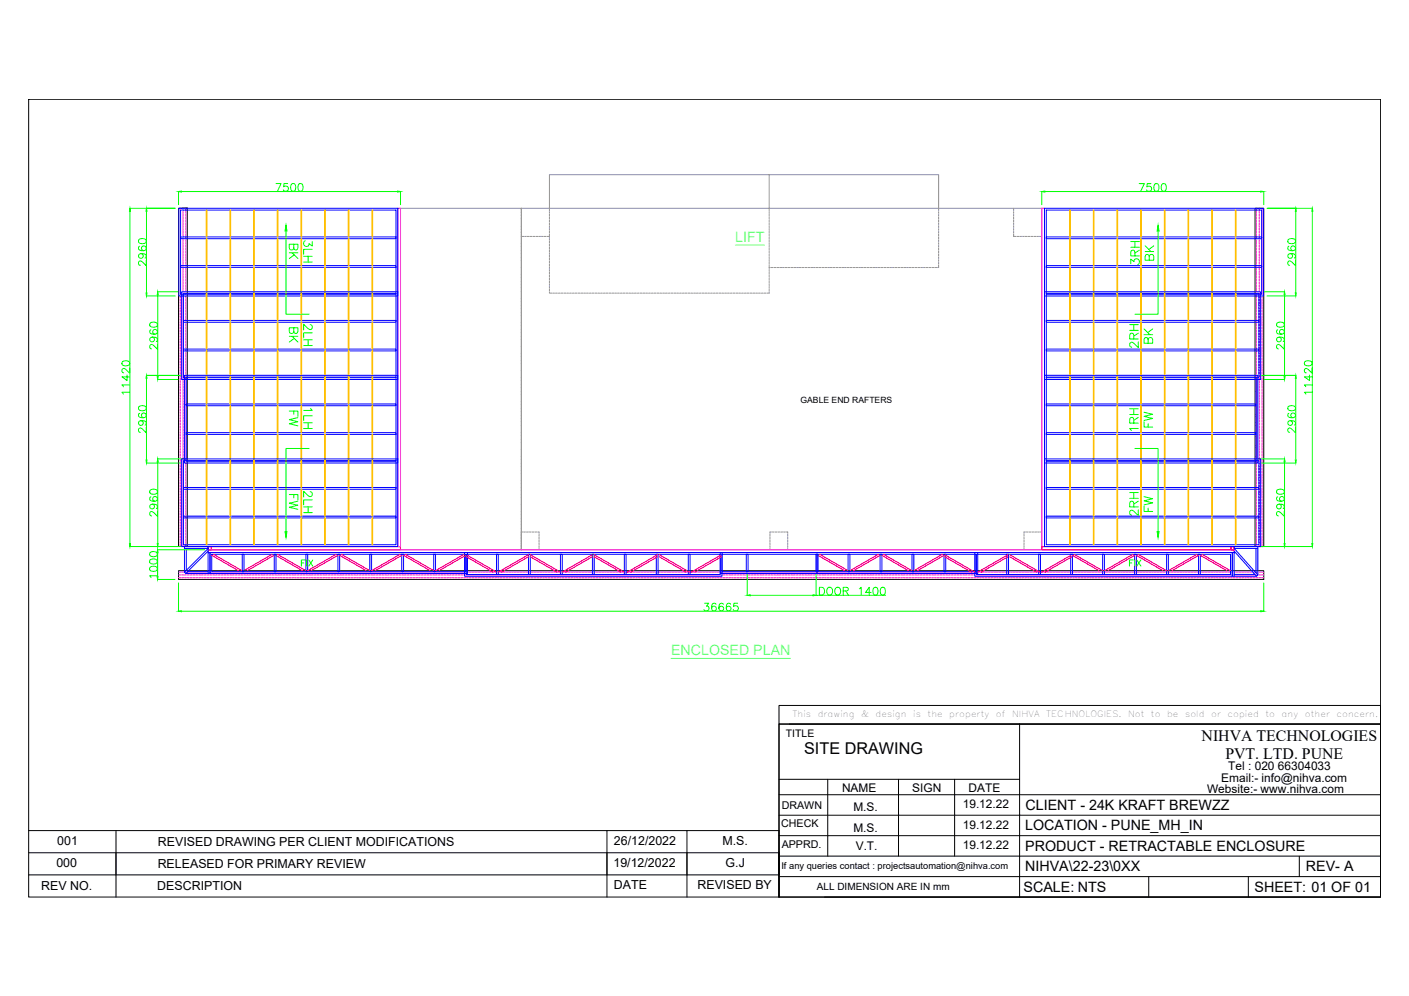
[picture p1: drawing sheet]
<svg xmlns="http://www.w3.org/2000/svg" width="841mm" height="594mm" viewBox="0 0 841 594" stroke-linecap="round" stroke-linejoin="round" font-family="sans-serif">
<!-- layer: 0 -->
<g fill="none" stroke="#939598" stroke-width=".6">
<path d="M459 104h-131v22M311 124h311v204h-311M311 124h-72v204h72M311 124v17M311 140v1M328 126v1M328 128v1M328 130v1M328 131v1M328 133v1M328 135v1M328 136v1"/>
<path d="M328 138v1M328 140v2M459 126v-22h101v22M459 126v1M459 128v1M459 130v1M459 131v1M459 133v1M459 135v1M459 136v1M459 138v1M459 140v1"/>
<path d="M560 126v1M560 128v1M560 130v1M560 131v1M560 133v1M560 135v1M560 136v1M560 138v1M560 140v1M605 140v1h1M605 124v2M605 126v1"/>
<path d="M605 128v1M605 130v1M605 131v1M605 133v1M605 135v1M605 136v1M605 138v1M311 142h.1M311 142v1M311 143v1M311 144v1M311 145v1"/>
<path d="M311 146h.1M311 147h.1M311 148h.1M311 148v1M311 149v1M311 150v1M311 151h.1M311 152h.1M311 153h.1M311 153v1M311 154v1M311 155v1"/>
<path d="M311 156v1M311 157h.1M311 158h.1M311 158v1M311 159v1M311 141h2M313 141h1M315 141h1M316 141h2M318 141h1M320 141h1M322 141h1"/>
<path d="M323 141h1M325 141h1M327 141h1M328 142v1M328 144v1M328 146v1M328 147v1M328 149v1M328 151v1M328 152v1M328 154v1M328 156v1"/>
<path d="M328 157v2M328 159v1M459 141v1M459 143v1M459 145v1M459 146v2M459 148v1M459 150v1M459 151v2M459 153v1M459 155v1M459 156v2"/>
<path d="M459 158v2M459 160h1M460 160h1M462 160h1M464 160h1M465 160h2M467 160h1M469 160h1M470 160h2M472 160h1M474 160h1M475 160h2"/>
<path d="M477 160h1M479 160h1M481 160h1M482 160h1M484 160h1M486 160h1M487 160h1M489 160h1M491 160h1M492 160h1M494 160h1M496 160h1"/>
<path d="M497 160h1M499 160h1M501 160h1M502 160h2M504 160h1M506 160h1M507 160h2M509 160h1M511 160h1M513 160h1M514 160h1M516 160h1"/>
<path d="M518 160h1M519 160h1M521 160h1M523 160h1M524 160h1M526 160h1M528 160h1M529 160h1M531 160h1M533 160h1M534 160h2M536 160h1"/>
<path d="M538 160h1M539 160h2M541 160h1M543 160h1M544 160h2M546 160h1M548 160h1M550 160h1M551 160h1M553 160h1M555 160h1M556 160h1"/>
<path d="M558 160h1M560 141v1M560 143v1M560 145v1M560 146v2M560 148v1M560 150v1M560 151v2M560 153v1M560 155v1M560 156v2M560 158v2"/>
<path d="M607 141h1M609 141h1M610 141h1M612 141h1M614 141h1M615 141h2M617 141h1M619 141h1M620 141h2M311 160v1M311 161v1M311 162h.1"/>
<path d="M311 163h.1M311 164h.1M311 164v1M311 165v1M311 166v1M311 167h.1M311 168h.1M311 169h.1M311 169v1M311 170v1M311 171v1M311 172v1"/>
<path d="M311 173h.1M311 174h.1M311 174v1M311 175v1M311 176v1M311 177v1M311 178h.1M311 179h.1M311 180h.1M328 174v1h1M328 161v1M328 162v2"/>
<path d="M328 164v1M328 166v1M328 167v2M328 169v1M328 171v1M328 173v1M330 175h1M332 175h1M333 175h1M335 175h1M337 175h1M338 175h1"/>
<path d="M340 175h1M342 175h1M343 175h1M345 175h1M347 175h1M348 175h2M350 175h1M352 175h1M353 175h2M355 175h1M357 175h1M358 175h2"/>
<path d="M360 175h1M362 175h1M364 175h1M365 175h1M367 175h1M369 175h1M370 175h1M372 175h1M374 175h1M375 175h1M377 175h1M379 175h1"/>
<path d="M380 175h1M382 175h1M384 175h1M385 175h2M387 175h1M389 175h1M390 175h2M392 175h1M394 175h1M395 175h2M397 175h1M399 175h1"/>
<path d="M401 175h1M402 175h1M404 175h1M406 175h1M407 175h1M409 175h1M411 175h1M412 175h1M414 175h1M416 175h1M417 175h1M419 175h1"/>
<path d="M421 175h1M422 175h2M424 175h1M426 175h1M427 175h2M429 175h1M431 175h1M433 175h1M434 175h1M436 175h1M438 175h1M439 175h1"/>
<path d="M441 175h1M443 175h1M444 175h1M446 175h1M448 175h1M449 175h1M451 175h1M453 175h1M454 175h2M456 175h1M459 161v1M459 162v2"/>
<path d="M459 164v1M459 166v1M459 167v2M459 169v1M459 171v1M459 173v1M459 174v1h-1M311 180v1M311 181v1M311 182v1M311 183h.1M311 184h.1"/>
<path d="M311 185h.1M311 185v1M311 186v1M311 187v1M311 188h.1M311 189h.1M311 190h.1M311 190v1M311 191v1M311 192v1M311 193v1M311 194h.1"/>
<path d="M311 195h.1M311 195v1M311 196v1M311 197v1M311 198v1M311 199h.1M311 200h.1M311 201h.1M311 201v1M311 202v1M311 203v1M311 204h.1"/>
<path d="M311 205h.1M311 206h.1M311 206v1M311 207v1M311 208v1M311 209v1M311 210h.1M311 211h.1M311 211v1M311 212v1M311 213v1M311 214v1"/>
<path d="M311 215h.1M311 216h.1M311 217h.1M311 217v1M311 218v1M311 219v1M311 220h.1M311 221h.1M311 222h.1M311 222v1M311 223v1M311 224v1"/>
<path d="M311 225v1M311 226h.1M311 227h.1M311 227v1M311 228v1M311 229v1M311 230v1M311 231h.1M311 232h.1M311 233h.1M311 233v1M311 234v1"/>
<path d="M311 235v1M311 236h.1M311 237h.1M311 238h.1M311 238v1M311 239v1M311 240v1M311 241v1M311 242h.1M311 243h.1M311 243v1M311 244v1"/>
<path d="M311 245v1M311 246v1M311 247h.1M311 248h.1M311 248v1M311 249v1M311 250v1M311 251v1M311 252h.1M311 253h.1M311 254h.1M311 254v1"/>
<path d="M311 255v1M311 256v1M311 257h.1M311 258h.1M311 259h.1M311 259v1M311 260v1M311 261v1M311 262v1M311 263h.1M311 264h.1M311 264v1"/>
<path d="M311 265v1M311 266v1M311 267v1M311 268h.1M311 269h.1M311 270h.1M311 270v1M311 271v1M311 272v1M311 273h.1M311 274h.1M311 275h.1"/>
<path d="M311 275v1M311 276v1M311 277v1M311 278v1M311 279h.1M311 280h.1M311 280v1M311 281v1M311 282v1M311 283v1M311 284h.1M311 285h.1"/>
<path d="M311 286h.1M311 286v1M311 287v1M311 288v1M311 289h.1M311 290h.1M311 291h.1M311 291v1M311 292v1M311 293v1M311 294v1M311 295h.1"/>
<path d="M311 296h.1M311 296v1M311 297v1M311 298v1M311 299v1M311 300h.1M311 301h.1M311 302h.1M311 302v1M311 303v1M311 304v1M311 305h.1"/>
<path d="M311 306h.1M311 307h.1M311 307v1M311 308v1M311 309v1M311 310v1M311 311h.1M311 312h.1M311 312v1M311 313v1M311 314v1M311 315v1"/>
<path d="M311 316h.1M311 317v11M311 317h1M313 317h1M314 317h1M316 317h1M318 317h1M319 317h1M321 317h1v1M322 319v1M460 319v1M460 317v1"/>
<path d="M461 317h1M463 317h1M464 317h1M466 317h1M468 317h1M469 317h1v1M470 319v1M611 319v1M612 317h-1v1M613 317h1M614 317h1M616 317h1"/>
<path d="M618 317h1M619 317h1M621 317h1M322 320v2M322 322v1M322 324v1M322 325v2M322 327v1M460 320v2M460 322v1M460 324v1M460 325v2"/>
<path d="M460 327v1M470 320v2M470 322v1M470 324v1M470 325v2M470 327v1M611 320v2M611 322v1M611 324v1M611 325v2M611 327v1"/>
</g>
<!-- layer: border -->
<g fill="none" stroke="#f0f" stroke-width=".6">
<path d="M108 124v2M108 126v1M108 128v1M108 129v2M108 131v1M108 133v1M108 135v1M108 136v1M108 138v1M108 140v1M109 124v2M109 126v1"/>
<path d="M109 128v1M109 129v2M109 131v1M109 133v1M109 135v1M109 136v1M109 138v1M109 140v1M111 124v2M111 126v1M111 128v1M111 129v2"/>
<path d="M111 131v1M111 133v1M111 135v1M111 136v1M111 138v1M111 140v1M237 124h2v202h-2zM622 124h1v202h-1zM750 124v2M750 126v1M750 128v1M750 129v2"/>
<path d="M750 131v1M750 133v1M750 135v1M750 136v1M750 138v1M750 140v1M752 124v2M752 126v1M752 128v1M752 129v2M752 131v1M752 133v1"/>
<path d="M752 135v1M752 136v1M752 138v1M752 140v1M753 124v2M753 126v1M753 128v1M753 129v2M753 131v1M753 133v1M753 135v1M753 136v1"/>
<path d="M753 138v1M753 140v1M108 141v1M108 143v1M108 145v1M108 146v1M108 148v1M108 150v1M108 151v1M108 153v1M108 155v1M108 156v2"/>
<path d="M108 158v1M108 160v1M109 141v1M109 143v1M109 145v1M109 146v1M109 148v1M109 150v1M109 151v1M109 153v1M109 155v1M109 156v2"/>
<path d="M109 158v1M109 160v1M111 141v1M111 143v1M111 145v1M111 146v1M111 148v1M111 150v1M111 151v1M111 153v1M111 155v1M111 156v2"/>
<path d="M111 158v1M111 160v1M750 141v1M750 143v1M750 145v1M750 146v1M750 148v1M750 150v1M750 151v1M750 153v1M750 155v1M750 156v2"/>
<path d="M750 158v1M750 160v1M752 141v1M752 143v1M752 145v1M752 146v1M752 148v1M752 150v1M752 151v1M752 153v1M752 155v1M752 156v2"/>
<path d="M752 158v1M752 160v1M753 141v1M753 143v1M753 145v1M753 146v1M753 148v1M753 150v1M753 151v1M753 153v1M753 155v1M753 156v2"/>
<path d="M753 158v1M753 160v1M108 161v2M108 163v1M108 165v1M108 167v1M108 168v1M108 170v1M108 172v1M108 173v1M108 175v1M108 177v1"/>
<path d="M108 178v1M108 180v1M109 161v2M109 163v1M109 165v1M109 167v1M109 168v1M109 170v1M109 172v1M109 173v1M109 175v1M109 177v1"/>
<path d="M109 178v1M109 180v1M111 161v2M111 163v1M111 165v1M111 167v1M111 168v1M111 170v1M111 172v1M111 173v1M111 175v1M111 177v1"/>
<path d="M111 178v1M111 180v1M750 161v2M750 163v1M750 165v1M750 167v1M750 168v1M750 170v1M750 172v1M750 173v1M750 175v1M750 177v1"/>
<path d="M750 178v1M750 180v1M752 161v2M752 163v1M752 165v1M752 167v1M752 168v1M752 170v1M752 172v1M752 173v1M752 175v1M752 177v1"/>
<path d="M752 178v1M752 180v1M753 161v2M753 163v1M753 165v1M753 167v1M753 168v1M753 170v1M753 172v1M753 173v1M753 175v1M753 177v1"/>
<path d="M753 178v1M753 180v1M108 182v1M108 183v1M108 185v1M108 187v1M108 188v2M108 190v1M108 192v1M108 193v2M108 195v1M108 197v1"/>
<path d="M108 198v2M109 182v1M109 183v1M109 185v1M109 187v1M109 188v2M109 190v1M109 192v1M109 193v2M109 195v1M109 197v1M109 198v2"/>
<path d="M111 182v1M111 183v1M111 185v1M111 187v1M111 188v2M111 190v1M111 192v1M111 193v2M111 195v1M111 197v1M111 198v2M750 182v1"/>
<path d="M750 183v1M750 185v1M750 187v1M750 188v2M750 190v1M750 192v1M750 193v2M750 195v1M750 197v1M750 198v2M752 182v1M752 183v1"/>
<path d="M752 185v1M752 187v1M752 188v2M752 190v1M752 192v1M752 193v2M752 195v1M752 197v1M752 198v2M753 182v1M753 183v1M753 185v1"/>
<path d="M753 187v1M753 188v2M753 190v1M753 192v1M753 193v2M753 195v1M753 197v1M753 198v2M108 200v1M108 202v1M108 204v1M108 205v1"/>
<path d="M108 207v1M108 209v1M108 210v1M108 212v1M108 214v1M108 215v1M108 217v1M108 219v1M109 200v1M109 202v1M109 204v1M109 205v1"/>
<path d="M109 207v1M109 209v1M109 210v1M109 212v1M109 214v1M109 215v1M109 217v1M109 219v1M111 200v1M111 202v1M111 204v1M111 205v1"/>
<path d="M111 207v1M111 209v1M111 210v1M111 212v1M111 214v1M111 215v1M111 217v1M111 219v1M750 200v1M750 202v1M750 204v1M750 205v1"/>
<path d="M750 207v1M750 209v1M750 210v1M750 212v1M750 214v1M750 215v1M750 217v1M750 219v1M752 200v1M752 202v1M752 204v1M752 205v1"/>
<path d="M752 207v1M752 209v1M752 210v1M752 212v1M752 214v1M752 215v1M752 217v1M752 219v1M753 200v1M753 202v1M753 204v1M753 205v1"/>
<path d="M753 207v1M753 209v1M753 210v1M753 212v1M753 214v1M753 215v1M753 217v1M753 219v1M108 220v1M108 222v1M108 224v1M108 225v2"/>
<path d="M108 227v1M108 229v1M108 230v2M108 232v1M108 234v1M108 235v2M108 237v1M108 239v1M109 220v1M109 222v1M109 224v1M109 225v2"/>
<path d="M109 227v1M109 229v1M109 230v2M109 232v1M109 234v1M109 235v2M109 237v1M109 239v1M111 220v1M111 222v1M111 224v1M111 225v2"/>
<path d="M111 227v1M111 229v1M111 230v2M111 232v1M111 234v1M111 235v2M111 237v1M111 239v1M750 220v1M750 222v1M750 224v1M750 225v2"/>
<path d="M750 227v1M750 229v1M750 230v2M750 232v1M750 234v1M750 235v2M750 237v1M750 239v1M752 220v1M752 222v1M752 224v1M752 225v2"/>
<path d="M752 227v1M752 229v1M752 230v2M752 232v1M752 234v1M752 235v2M752 237v1M752 239v1M753 220v1M753 222v1M753 224v1M753 225v2"/>
<path d="M753 227v1M753 229v1M753 230v2M753 232v1M753 234v1M753 235v2M753 237v1M753 239v1M108 241v1M108 242v1M108 244v1M108 246v1"/>
<path d="M108 247v1M108 249v1M108 251v1M108 252v1M108 254v1M108 256v1M108 257v1M108 259v1M109 241v1M109 242v1M109 244v1M109 246v1"/>
<path d="M109 247v1M109 249v1M109 251v1M109 252v1M109 254v1M109 256v1M109 257v1M109 259v1M111 241v1M111 242v1M111 244v1M111 246v1"/>
<path d="M111 247v1M111 249v1M111 251v1M111 252v1M111 254v1M111 256v1M111 257v1M111 259v1M750 241v1M750 242v1M750 244v1M750 246v1"/>
<path d="M750 247v1M750 249v1M750 251v1M750 252v1M750 254v1M750 256v1M750 257v1M750 259v1M752 241v1M752 242v1M752 244v1M752 246v1"/>
<path d="M752 247v1M752 249v1M752 251v1M752 252v1M752 254v1M752 256v1M752 257v1M752 259v1M753 241v1M753 242v1M753 244v1M753 246v1"/>
<path d="M753 247v1M753 249v1M753 251v1M753 252v1M753 254v1M753 256v1M753 257v1M753 259v1M108 261v1M108 262v2M108 264v1M108 266v1"/>
<path d="M108 267v2M108 269v1M108 271v1M108 273v1M108 274v1M108 276v1M108 278v1M108 279v1M109 261v1M109 262v2M109 264v1M109 266v1"/>
<path d="M109 267v2M109 269v1M109 271v1M109 273v1M109 274v1M109 276v1M109 278v1M109 279v1M111 261v1M111 262v2M111 264v1M111 266v1"/>
<path d="M111 267v2M111 269v1M111 271v1M111 273v1M111 274v1M111 276v1M111 278v1M111 279v1M750 261v1M750 262v2M750 264v1M750 266v1"/>
<path d="M750 267v2M750 269v1M750 271v1M750 273v1M750 274v1M750 276v1M750 278v1M750 279v1M752 261v1M752 262v2M752 264v1M752 266v1"/>
<path d="M752 267v2M752 269v1M752 271v1M752 273v1M752 274v1M752 276v1M752 278v1M752 279v1M753 261v1M753 262v2M753 264v1M753 266v1"/>
<path d="M753 267v2M753 269v1M753 271v1M753 273v1M753 274v1M753 276v1M753 278v1M753 279v1M108 281v1M108 283v1M108 284v1M108 286v1"/>
<path d="M108 288v1M108 289v1M108 291v1M108 293v1M108 294v2M108 296v1M108 298v1M108 299v2M109 281v1M109 283v1M109 284v1M109 286v1"/>
<path d="M109 288v1M109 289v1M109 291v1M109 293v1M109 294v2M109 296v1M109 298v1M109 299v2M111 281v1M111 283v1M111 284v1M111 286v1"/>
<path d="M111 288v1M111 289v1M111 291v1M111 293v1M111 294v2M111 296v1M111 298v1M111 299v2M750 281v1M750 283v1M750 284v1M750 286v1"/>
<path d="M750 288v1M750 289v1M750 291v1M750 293v1M750 294v2M750 296v1M750 298v1M750 299v2M752 281v1M752 283v1M752 284v1M752 286v1"/>
<path d="M752 288v1M752 289v1M752 291v1M752 293v1M752 294v2M752 296v1M752 298v1M752 299v2M753 281v1M753 283v1M753 284v1M753 286v1"/>
<path d="M753 288v1M753 289v1M753 291v1M753 293v1M753 294v2M753 296v1M753 298v1M753 299v2M108 301v1M108 303v1M108 304v2M108 306v1"/>
<path d="M108 308v1M108 310v1M108 311v1M108 313v1M108 315v1M108 316v1M108 318v1M108 320v1M109 301v1M109 303v1M109 304v2M109 306v1"/>
<path d="M109 308v1M109 310v1M109 311v1M109 313v1M109 315v1M109 316v1M109 318v1M109 320v1M111 301v1M111 303v1M111 304v2M111 306v1"/>
<path d="M111 308v1M111 310v1M111 311v1M111 313v1M111 315v1M111 316v1M111 318v1M111 320v1M750 301v1M750 303v1M750 304v2M750 306v1"/>
<path d="M750 308v1M750 310v1M750 311v1M750 313v1M750 315v1M750 316v1M750 318v1M750 320v1M752 301v1M752 303v1M752 304v2M752 306v1"/>
<path d="M752 308v1M752 310v1M752 311v1M752 313v1M752 315v1M752 316v1M752 318v1M752 320v1M753 301v1M753 303v1M753 304v2M753 306v1"/>
<path d="M753 308v1M753 310v1M753 311v1M753 313v1M753 315v1M753 316v1M753 318v1M753 320v1M108 321v1M108 323v1M108 325v1M109 321v1"/>
<path d="M109 323v1M109 325v1M111 321v1M111 323v1M111 325v1M124 328h613v2h-613zM750 321v1M750 323v1M750 325v1M752 321v1M752 323v1M752 325v1"/>
<path d="M753 321v1M753 323v1M753 325v1M107 341h1M107 343h1M107 345h1M108 341h2M108 343h2M108 345h2M110 341h1M110 343h1M110 345h1"/>
<path d="M112 341h1M112 343h1M112 345h1M114 341h1M114 343h1M114 345h1M115 341h1M115 343h1M115 345h1M117 341h1M117 343h1M117 345h1"/>
<path d="M119 341h1M119 343h1M119 345h1M120 341h1M120 343h1M120 345h1M122 341h1M122 343h1M122 345h1M124 341h1M124 343h1M124 345h1"/>
<path d="M125 341h1M125 343h1M125 345h1M127 341h1M127 343h1M127 345h1M129 341h1M129 343h1M129 345h1M130 341h1M130 343h1M130 345h1"/>
<path d="M132 341h1M132 343h1M132 345h1M134 341h1M134 343h1M134 345h1M135 341h2M135 343h2M135 345h2M137 341h1M137 343h1M137 345h1"/>
<path d="M139 341h1M139 343h1M139 345h1M140 341h2M140 343h2M140 345h2M142 341h1M142 343h1M142 345h1M144 341h1M144 343h1M144 345h1"/>
<path d="M145 341h2M145 343h2M145 345h2M147 341h1M147 343h1M147 345h1M149 341h1M149 343h1M149 345h1M151 341h1M151 343h1M151 345h1"/>
<path d="M152 341h1M152 343h1M152 345h1M154 341h1M154 343h1M154 345h1M156 341h1M156 343h1M156 345h1M157 341h1M157 343h1M157 345h1"/>
<path d="M159 341h1M159 343h1M159 345h1M161 341h1M161 343h1M161 345h1M162 341h1M162 343h1M162 345h1M164 341h1M164 343h1M164 345h1"/>
<path d="M166 341h1M166 343h1M166 345h1M167 341h1M167 343h1M167 345h1M169 341h1M169 343h1M169 345h1M171 341h1M171 343h1M171 345h1"/>
<path d="M172 341h2M172 343h2M172 345h2M174 341h1M174 343h1M174 345h1M176 341h1M176 343h1M176 345h1M177 343h2M177 345h2M179 343h1"/>
<path d="M179 345h1M181 343h1M181 345h1M183 343h1M183 345h1M184 343h1M184 345h1M186 343h1M186 345h1M188 343h1M188 345h1M189 343h1"/>
<path d="M189 345h1M191 341h1M191 343h1M191 345h1M193 341h1M193 343h1M193 345h1M194 341h1M194 343h1M194 345h1M196 341h1M196 343h1"/>
<path d="M196 345h1M198 341h1M198 343h1M198 345h1M199 341h1M199 343h1M199 345h1M201 341h1M201 343h1M201 345h1M203 341h1M203 343h1"/>
<path d="M203 345h1M204 341h2M204 343h2M204 345h2M206 341h1M206 343h1M206 345h1M208 341h1M208 343h1M208 345h1M209 341h2M209 343h2"/>
<path d="M209 345h2M211 341h1M211 343h1M211 345h1M213 341h1M213 343h1M213 345h1M214 341h2M214 343h2M214 345h2M216 341h1M216 343h1"/>
<path d="M216 345h1M218 341h1M218 343h1M218 345h1M220 341h1M220 343h1M220 345h1M221 341h1M221 343h1M221 345h1M223 341h1M223 343h1"/>
<path d="M223 345h1M225 341h1M225 343h1M225 345h1M226 341h1M226 343h1M226 345h1M228 341h1M228 343h1M228 345h1M230 341h1M230 343h1"/>
<path d="M230 345h1M231 341h1M231 343h1M231 345h1M233 341h1M233 343h1M233 345h1M235 341h1M235 343h1M235 345h1M236 341h1M236 343h1"/>
<path d="M236 345h1M238 341h1M238 343h1M238 345h1M240 341h1M240 343h1M240 345h1M241 341h2M241 343h2M241 345h2M243 341h1M243 343h1"/>
<path d="M243 345h1M245 341h1M245 343h1M245 345h1M246 341h2M246 343h2M246 345h2M248 341h1M248 343h1M248 345h1M250 341h1M250 343h1"/>
<path d="M250 345h1M252 341h1M252 343h1M252 345h1M253 341h1M253 343h1M253 345h1M255 341h1M255 343h1M255 345h1M257 341h1M257 343h1"/>
<path d="M257 345h1M258 341h1M258 343h1M258 345h1M260 341h1M260 343h1M260 345h1M262 341h1M262 343h1M262 345h1M263 341h1M263 343h1"/>
<path d="M263 345h1M265 341h1M265 343h1M265 345h1M267 341h1M267 343h1M267 345h1M268 341h1M268 343h1M268 345h1M270 341h1M270 343h1"/>
<path d="M270 345h1M272 341h1M272 343h1M272 345h1M273 341h2M273 343h2M273 345h2M275 341h1M275 343h1M275 345h1M277 341h1M277 343h1"/>
<path d="M277 345h1M278 341h2M278 343h2M278 345h2M280 341h1M280 343h1M280 345h1M282 341h1M282 343h1M282 345h1M283 341h2M283 343h2"/>
<path d="M283 345h2M285 341h1M285 343h1M285 345h1M287 341h1M287 343h1M287 345h1M289 341h1M289 343h1M289 345h1M290 341h1M290 343h1"/>
<path d="M290 345h1M292 341h1M292 343h1M292 345h1M294 341h1M294 343h1M294 345h1M295 341h1M295 343h1M295 345h1M297 341h1M297 343h1"/>
<path d="M297 345h1M299 341h1M299 343h1M299 345h1M300 341h1M300 343h1M300 345h1M302 341h1M302 343h1M302 345h1M304 341h1M304 343h1"/>
<path d="M304 345h1M305 341h1M305 343h1M305 345h1M307 341h1M307 343h1M307 345h1M309 341h1M309 343h1M309 345h1M310 341h2M310 343h2"/>
<path d="M310 345h2M312 341h1M312 343h1M312 345h1M314 341h1M314 343h1M314 345h1M315 341h2M315 343h2M315 345h2M317 341h1M317 343h1"/>
<path d="M317 345h1M319 341h1M319 343h1M319 345h1M321 341h1M321 343h1M321 345h1M322 341h1M322 343h1M322 345h1M324 341h1M324 343h1"/>
<path d="M324 345h1M326 341h1M326 343h1M326 345h1M327 341h1M327 343h1M327 345h1M329 341h1M329 343h1M329 345h1M331 341h1M331 343h1"/>
<path d="M331 345h1M332 341h1M332 343h1M332 345h1M334 341h1M334 343h1M334 345h1M336 341h1M336 343h1M336 345h1M337 341h1M337 343h1"/>
<path d="M337 345h1M339 341h1M339 343h1M339 345h1M341 341h1M341 343h1M341 345h1M342 341h1M342 343h1M342 345h1M344 341h1M344 343h1"/>
<path d="M344 345h1M346 341h1M346 343h1M346 345h1M347 341h2M347 343h2M347 345h2M349 341h1M349 343h1M349 345h1M351 341h1M351 343h1"/>
<path d="M351 345h1M352 341h2M352 343h2M352 345h2M354 341h1M354 343h1M354 345h1M356 341h1M356 343h1M356 345h1M358 341h1M358 343h1"/>
<path d="M358 345h1M359 341h1M359 343h1M359 345h1M361 341h1M361 343h1M361 345h1M363 341h1M363 343h1M363 345h1M364 341h1M364 343h1"/>
<path d="M364 345h1M366 341h1M366 343h1M366 345h1M368 341h1M368 343h1M368 345h1M369 341h1M369 343h1M369 345h1M371 341h1M371 343h1"/>
<path d="M371 345h1M373 341h1M373 343h1M373 345h1M374 341h1M374 343h1M374 345h1M376 341h1M376 343h1M376 345h1M378 341h1M378 343h1"/>
<path d="M378 345h1M379 341h2M379 343h2M379 345h2M381 341h1M381 343h1M381 345h1M383 341h1M383 343h1M383 345h1M384 341h2M384 343h2"/>
<path d="M384 345h2M386 341h1M386 343h1M386 345h1M388 341h1M388 343h1M388 345h1M389 341h2M389 343h2M389 345h2M391 341h1M391 343h1"/>
<path d="M391 345h1M393 341h1M393 343h1M393 345h1M395 341h1M395 343h1M395 345h1M396 341h1M396 343h1M396 345h1M398 341h1M398 343h1"/>
<path d="M398 345h1M400 341h1M400 343h1M400 345h1M401 341h1M401 343h1M401 345h1M403 341h1M403 343h1M403 345h1M405 341h1M405 343h1"/>
<path d="M405 345h1M406 341h1M406 343h1M406 345h1M408 341h1M408 343h1M408 345h1M410 341h1M410 343h1M410 345h1M411 341h1M411 343h1"/>
<path d="M411 345h1M413 341h1M413 343h1M413 345h1M415 341h1M415 343h1M415 345h1M416 341h2M416 343h2M416 345h2M418 341h1M418 343h1"/>
<path d="M418 345h1M420 341h1M420 343h1M420 345h1M421 341h2M421 343h2M421 345h2M423 341h1M423 343h1M423 345h1M425 341h1M425 343h1"/>
<path d="M425 345h1M427 341h1M427 343h1M427 345h1M428 341h1M428 343h1M428 345h1M430 341h1M430 343h1M430 345h1M432 341h1M432 343h1"/>
<path d="M432 345h1M433 341h1M433 343h1M433 345h1M435 341h1M435 343h1M435 345h1M437 341h1M437 343h1M437 345h1M438 341h1M438 343h1"/>
<path d="M438 345h1M440 341h1M440 343h1M440 345h1M442 341h1M442 343h1M442 345h1M443 341h1M443 343h1M443 345h1M445 341h1M445 343h1"/>
<path d="M445 345h1M447 341h1M447 343h1M447 345h1M448 341h2M448 343h2M448 345h2M450 341h1M450 343h1M450 345h1M452 341h1M452 343h1"/>
<path d="M452 345h1M453 341h2M453 343h2M453 345h2M455 341h1M455 343h1M455 345h1M457 341h1M457 343h1M457 345h1M458 341h2M458 343h2"/>
<path d="M458 345h2M460 341h1M460 343h1M460 345h1M462 341h1M462 343h1M462 345h1M464 341h1M464 343h1M464 345h1M465 341h1M465 343h1"/>
<path d="M465 345h1M467 341h1M467 343h1M467 345h1M469 341h1M469 343h1M469 345h1M470 341h1M470 343h1M470 345h1M472 341h1M472 343h1"/>
<path d="M472 345h1M474 341h1M474 343h1M474 345h1M475 341h1M475 343h1M475 345h1M477 341h1M477 343h1M477 345h1M479 341h1M479 343h1"/>
<path d="M479 345h1M480 341h1M480 343h1M480 345h1M482 341h1M482 343h1M482 345h1M484 341h1M484 343h1M484 345h1M485 341h2M485 343h2"/>
<path d="M485 345h2M487 341h1M487 343h1M487 345h1M489 341h1M489 343h1M489 345h1M490 341h2M490 343h2M490 345h2M492 341h1M492 343h1"/>
<path d="M492 345h1M494 341h1M494 343h1M494 345h1M496 341h1M496 343h1M496 345h1M497 341h1M497 343h1M497 345h1M499 341h1M499 343h1"/>
<path d="M499 345h1M501 341h1M501 343h1M501 345h1M502 341h1M502 343h1M502 345h1M504 341h1M504 343h1M504 345h1M506 341h1M506 343h1"/>
<path d="M506 345h1M507 341h1M507 343h1M507 345h1M509 341h1M509 343h1M509 345h1M511 341h1M511 343h1M511 345h1M512 341h1M512 343h1"/>
<path d="M512 345h1M514 341h1M514 343h1M514 345h1M516 341h1M516 343h1M516 345h1M517 341h2M517 343h2M517 345h2M519 341h1M519 343h1"/>
<path d="M519 345h1M521 341h1M521 343h1M521 345h1M522 341h2M522 343h2M522 345h2M524 341h1M524 343h1M524 345h1M526 341h1M526 343h1"/>
<path d="M526 345h1M527 341h2M527 343h2M527 345h2M529 341h1M529 343h1M529 345h1M531 341h1M531 343h1M531 345h1M533 341h1M533 343h1"/>
<path d="M533 345h1M534 341h1M534 343h1M534 345h1M536 341h1M536 343h1M536 345h1M538 341h1M538 343h1M538 345h1M539 341h1M539 343h1"/>
<path d="M539 345h1M541 341h1M541 343h1M541 345h1M543 341h1M543 343h1M543 345h1M544 341h1M544 343h1M544 345h1M546 341h1M546 343h1"/>
<path d="M546 345h1M548 341h1M548 343h1M548 345h1M549 341h1M549 343h1M549 345h1M551 341h1M551 343h1M551 345h1M553 341h1M553 343h1"/>
<path d="M553 345h1M554 341h2M554 343h2M554 345h2M556 341h1M556 343h1M556 345h1M558 341h1M558 343h1M558 345h1M559 341h2M559 343h2"/>
<path d="M559 345h2M561 341h1M561 343h1M561 345h1M563 341h1M563 343h1M563 345h1M565 341h1M565 343h1M565 345h1M566 341h1M566 343h1"/>
<path d="M566 345h1M568 341h1M568 343h1M568 345h1M570 341h1M570 343h1M570 345h1M571 341h1M571 343h1M571 345h1M573 341h1M573 343h1"/>
<path d="M573 345h1M575 341h1M575 343h1M575 345h1M576 341h1M576 343h1M576 345h1M578 341h1M578 343h1M578 345h1M580 341h1M580 343h1"/>
<path d="M580 345h1M581 341h1M581 343h1M581 345h1M583 341h1M583 343h1M583 345h1M585 341h1M585 343h1M585 345h1M586 341h1M586 343h1"/>
<path d="M586 345h1M588 341h1M588 343h1M588 345h1M590 341h1M590 343h1M590 345h1M591 341h2M591 343h2M591 345h2M593 341h1M593 343h1"/>
<path d="M593 345h1M595 341h1M595 343h1M595 345h1M596 341h2M596 343h2M596 345h2M598 341h1M598 343h1M598 345h1M600 341h1M600 343h1"/>
<path d="M600 345h1M602 341h1M602 343h1M602 345h1M603 341h1M603 343h1M603 345h1M605 341h1M605 343h1M605 345h1M607 341h1M607 343h1"/>
<path d="M607 345h1M608 341h1M608 343h1M608 345h1M610 341h1M610 343h1M610 345h1M612 341h1M612 343h1M612 345h1M613 341h1M613 343h1"/>
<path d="M613 345h1M615 341h1M615 343h1M615 345h1M617 341h1M617 343h1M617 345h1M618 341h1M618 343h1M618 345h1M620 341h1M620 343h1"/>
<path d="M620 345h1M622 341h1M622 343h1M622 345h1M623 341h2M623 343h2M623 345h2M625 341h1M625 343h1M625 345h1M627 341h1M627 343h1"/>
<path d="M627 345h1M628 341h2M628 343h2M628 345h2M630 341h1M630 343h1M630 345h1M632 341h1M632 343h1M632 345h1M634 341h1M634 343h1"/>
<path d="M634 345h1M635 341h1M635 343h1M635 345h1M637 341h1M637 343h1M637 345h1M639 341h1M639 343h1M639 345h1M640 341h1M640 343h1"/>
<path d="M640 345h1M642 341h1M642 343h1M642 345h1M644 341h1M644 343h1M644 345h1M645 341h1M645 343h1M645 345h1M647 341h1M647 343h1"/>
<path d="M647 345h1M649 341h1M649 343h1M649 345h1M650 341h1M650 343h1M650 345h1M652 341h1M652 343h1M652 345h1M654 341h1M654 343h1"/>
<path d="M654 345h1M655 341h2M655 343h2M655 345h2M657 341h1M657 343h1M657 345h1M659 341h1M659 343h1M659 345h1M660 341h2M660 343h2"/>
<path d="M660 345h2M662 341h1M662 343h1M662 345h1M664 341h1M664 343h1M664 345h1M665 341h2M665 343h2M665 345h2M667 341h1M667 343h1"/>
<path d="M667 345h1M669 341h1M669 343h1M669 345h1M671 341h1M671 343h1M671 345h1M672 343h1M672 345h1M674 343h1M674 345h1M676 343h1"/>
<path d="M676 345h1M677 343h1M677 345h1M679 343h1M679 345h1M681 343h1M681 345h1M682 343h1M682 345h1M684 341h1M684 343h1M684 345h1"/>
<path d="M686 341h1M686 343h1M686 345h1M687 341h1M687 343h1M687 345h1M689 341h1M689 343h1M689 345h1M691 341h1M691 343h1M691 345h1"/>
<path d="M692 341h2M692 343h2M692 345h2M694 341h1M694 343h1M694 345h1M696 341h1M696 343h1M696 345h1M697 341h2M697 343h2M697 345h2"/>
<path d="M699 341h1M699 343h1M699 345h1M701 341h1M701 343h1M701 345h1M702 341h2M702 343h2M702 345h2M704 341h1M704 343h1M704 345h1"/>
<path d="M706 341h1M706 343h1M706 345h1M708 341h1M708 343h1M708 345h1M709 341h1M709 343h1M709 345h1M711 341h1M711 343h1M711 345h1"/>
<path d="M713 341h1M713 343h1M713 345h1M714 341h1M714 343h1M714 345h1M716 341h1M716 343h1M716 345h1M718 341h1M718 343h1M718 345h1"/>
<path d="M719 341h1M719 343h1M719 345h1M721 341h1M721 343h1M721 345h1M723 341h1M723 343h1M723 345h1M724 341h1M724 343h1M724 345h1"/>
<path d="M726 341h1M726 343h1M726 345h1M728 341h1M728 343h1M728 345h1M729 341h2M729 343h2M729 345h2M731 341h1M731 343h1M731 345h1"/>
<path d="M733 341h1M733 343h1M733 345h1M734 341h2M734 343h2M734 345h2M736 341h1M736 343h1M736 345h1M738 341h1M738 343h1M738 345h1"/>
<path d="M740 341h1M740 343h1M740 345h1M741 341h1M741 343h1M741 345h1M743 341h1M743 343h1M743 345h1M745 341h1M745 343h1M745 345h1"/>
<path d="M746 341h1M746 343h1M746 345h1M748 341h1M748 343h1M748 345h1M750 341h1M750 343h1M750 345h1M751 341h1M751 343h1M751 345h1"/>
<path d="M753 341h1M753 343h1M753 345h1"/>
</g>
<!-- layer: 0 -->
<g fill="none" stroke="#000" stroke-width=".6">
<path d="M17 59h807v476h-807zM107 124h5v202h-5zM749 124h5v202h-5zM107 340h647v6h-647zM465 421h359v11h-359zM465 432h359v103h-359zM465 432v103M471 432h353M609 432v103M465 474h359M465 465h144M494 465v46"/>
<path d="M536 465v46M570 465v46M17 495h448M69 495v40M362 495v40M410 495v40M465 498h359M465 486h359M17 509h448M465 511h359M776 511v12M17 522h448"/>
<path d="M465 523h359M492 535h332M686 523v12M745 523v12"/>
</g>
<!-- layer: Segment support -->
<g fill="none" stroke="#00f" stroke-width=".6">
<path d="M107 124h130v53h-130zM108 125h128v50h-128zM623 124h131v53h-131zM625 125h128v50h-128zM108 141h128v1h-128zM108 158h128v1h-128zM625 141h128v1h-128zM625 158h128v1h-128zM108 174h129v52h-129zM109 175h127v50h-127zM623 174h129v52h-129zM625 175h126v50h-126z"/>
<path d="M109 191h127v1h-127zM625 191h126v1h-126zM109 208h127v1h-127zM625 208h126v1h-126zM110 224h127v52h-127zM111 225h125v50h-125zM623 224h128v52h-128zM625 225h125v50h-125zM111 241h125v1h-125zM111 258h125v1h-125zM625 241h125v1h-125zM625 258h125v1h-125z"/>
<path d="M108 274h129v52h-129zM109 275h127v50h-127zM623 274h129v52h-129zM625 275h126v50h-126zM109 291h127v1h-127zM625 291h126v1h-126zM109 308h127v1h-127zM625 308h126v1h-126zM110 326h14v1h-14zM110 327v14M111 327v13M124 327v2l-13 13-1-1z"/>
<path d="M124 330h1v12h-1zM125 330h154v12h-154zM126 331h152v10h-152zM145 331h1v10h-1zM164 331h1v10h-1zM202 331h1v10h-1zM221 331h1v10h-1zM240 331h1v10h-1zM259 331h1v10h-1zM277 330h154v14h-154zM278 331h152v12h-152zM296 331h1v12h-1z"/>
<path d="M315 331h2v12h-2zM335 331h1v12h-1zM354 331h1v12h-1zM373 331h1v12h-1zM392 331h1v12h-1zM411 331h1v12h-1zM430 330h154v12h-154zM431 331h152v10h-152zM445 331h2v10h-2zM487 331h1v10h-1zM506 331h1v10h-1zM525 331h1v10h-1z"/>
<path d="M544 331h1v10h-1zM563 331h2v10h-2zM582 330h154v14h-154zM583 331h151v12h-151zM601 331h1v12h-1zM620 331h1v12h-1zM639 331h1v12h-1zM658 331h1v12h-1zM677 331h1v12h-1zM696 331h1v12h-1zM715 331h1v12h-1zM736 330h1v14h-1z"/>
<path d="M737 326h14v1h-14zM737 327l14 16-1 1-13-15M750 327v15M751 327v16M111 342h13M112 341h12M737 344h13M737 343h12"/>
</g>
<!-- layer: Bas -->
<g fill="none" stroke="#ffbf00" stroke-width=".6">
<path d="M123 125h1v16h-1zM137 125h1v16h-1zM151 125h1v16h-1zM165 125h1v16h-1zM180 125v16zM194 125v16zM208 125v16zM222 125v16zM638 125h1v16h-1zM653 125v16zM667 125v16zM681 125v16z"/>
<path d="M695 125v16zM709 125h1v16h-1zM723 125h1v16h-1zM737 125h1v16h-1zM123 142h1v16h-1zM123 159h1v16h-1zM137 142h1v16h-1zM137 159h1v16h-1zM151 142h1v16h-1zM151 159h1v16h-1zM165 142h1v16h-1zM165 159h1v16h-1z"/>
<path d="M180 142v16zM180 159v16zM194 142v16zM194 159v16zM208 142v16zM208 159v16zM222 142v16zM222 159v16zM638 142h1v16h-1zM638 159h1v16h-1zM653 142v16zM653 159v16z"/>
<path d="M667 142v16zM667 159v16zM681 142v16zM681 159v16zM695 142v16zM695 159v16zM709 142h1v16h-1zM709 159h1v16h-1zM723 142h1v16h-1zM723 159h1v16h-1zM737 142h1v16h-1zM737 159h1v16h-1z"/>
<path d="M123 175h1v16h-1zM137 175h1v16h-1zM151 175h1v16h-1zM165 175h1v16h-1zM180 175v16zM194 175v16zM208 175v16zM222 175v16zM638 175h1v16h-1zM653 175v16zM667 175v16zM681 175v16z"/>
<path d="M695 175v16zM709 175h1v16h-1zM723 175h1v16h-1zM737 175h1v16h-1zM123 192h1v16h-1zM137 192h1v16h-1zM151 192h1v16h-1zM165 192h1v16h-1zM180 192v16zM194 192v16zM208 192v16zM222 192v16z"/>
<path d="M638 192h1v16h-1zM653 192v16zM667 192v16zM681 192v16zM695 192v16zM709 192h1v16h-1zM723 192h1v16h-1zM737 192h1v16h-1zM123 209h1v16h-1zM137 209h1v16h-1zM151 209h1v16h-1zM165 209h1v16h-1z"/>
<path d="M180 209v16zM194 209v16zM208 209v16zM222 209v16zM638 209h1v16h-1zM653 209v16zM667 209v16zM681 209v16zM695 209v16zM709 209h1v16h-1zM723 209h1v16h-1zM737 209h1v16h-1z"/>
<path d="M123 225h1v16h-1zM137 225h1v16h-1zM151 225h1v16h-1zM165 225h1v16h-1zM180 225v16zM194 225v16zM208 225v16zM222 225v16zM638 225h1v16h-1zM653 225v16zM667 225v16zM681 225v16z"/>
<path d="M695 225v16zM709 225h1v16h-1zM723 225h1v16h-1zM737 225h1v16h-1zM123 242h1v16h-1zM123 259h1v16h-1zM137 242h1v16h-1zM137 259h1v16h-1zM151 242h1v16h-1zM151 259h1v16h-1zM165 242h1v16h-1zM165 259h1v16h-1z"/>
<path d="M180 242v16zM180 259v16zM194 242v16zM194 259v16zM208 242v16zM208 259v16zM222 242v16zM222 259v16zM638 242h1v16h-1zM638 259h1v16h-1zM653 242v16zM653 259v16z"/>
<path d="M667 242v16zM667 259v16zM681 242v16zM681 259v16zM695 242v16zM695 259v16zM709 242h1v16h-1zM709 259h1v16h-1zM723 242h1v16h-1zM723 259h1v16h-1zM737 242h1v16h-1zM737 259h1v16h-1z"/>
<path d="M123 275h1v16h-1zM137 275h1v16h-1zM151 275h1v16h-1zM165 275h1v16h-1zM180 275v16zM194 275v16zM208 275v16zM222 275v16zM638 275h1v16h-1zM653 275v16zM667 275v16zM681 275v16z"/>
<path d="M695 275v16zM709 275h1v16h-1zM723 275h1v16h-1zM737 275h1v16h-1zM123 292h1v16h-1zM137 292h1v16h-1zM151 292h1v16h-1zM165 292h1v16h-1zM180 292v16zM194 292v16zM208 292v16zM222 292v16z"/>
<path d="M638 292h1v16h-1zM653 292v16zM667 292v16zM681 292v16zM695 292v16zM709 292h1v16h-1zM723 292h1v16h-1zM737 292h1v16h-1zM123 309h1v16h-1zM137 309h1v16h-1zM151 309h1v16h-1zM165 309h1v16h-1z"/>
<path d="M180 309v16zM194 309v16zM208 309v16zM222 309v16zM638 309h1v16h-1zM653 309v16zM667 309v16zM681 309v16zM695 309v16zM709 309h1v16h-1zM723 309h1v16h-1zM737 309h1v16h-1z"/>
</g>
<!-- layer: 0 -->
<g fill="none" stroke="#0f0" stroke-width=".6">
<path d="M107 114v8M108 114h129M165 109h3l-2 5M172 109h-2l-1 2a1.6 1.6 0 0 1 3 0 1.6 1.6 0 0 1-1 3 1.6 1.6 0 0 1-2-1M174 110a2.3 2.3 0 0 1 3 1 2.3 2.3 0 0 1-2 3l-1-1-1-2zM179 110a2.3 2.3 0 0 1 2 1 2.3 2.3 0 0 1-1 3h-1a2.9 2.9 0 0 1 0-4zM239 114v8M622 114v8M624 114h129M680 110h3l-2 4M687 110h-2v1a1.6 1.6 0 0 1 2 0 1.6 1.6 0 0 1 0 3 1.6 1.6 0 0 1-3-1M689 110h1a2.4 2.4 0 0 1 2 2 2.4 2.4 0 0 1-2 2h-1v-2z"/>
<path d="M694 110a2.3 2.3 0 0 1 2 1 2.3 2.3 0 0 1-1 3l-2-1v-2zM754 114v8M78 124h27M78 126v198M87 126v49M171 138v49h14M691 138v49h-14M756 124h27M773 126v49M783 126v198M83 143a2.3 2.3 0 0 1 3-1 2.3 2.3 0 0 1 1 3 2.3 2.3 0 0 1-3 1 2.3 2.3 0 0 1-1-3zM83 147a2.3 2.3 0 0 0 2 3 2.3 2.3 0 0 0 2-2 1.4 1.4 0 0 0-1-1 1.4 1.4 0 0 0-2 1 1.4 1.4 0 0 0 2 2"/>
<path d="M84 151a1.4 1.4 0 0 1 1 2 1.4 1.4 0 0 1-2 1 1.5 1.5 0 0 1 0-3h1a2.2 2.2 0 0 1 3 2v1M87 155v3l-2-2h-1l-1 1 1 1M173 151h5M174 151l4 3M175 146l1 3h1l1-3h-5v3h1l1-1M176 152l-3 2M181 153h5M181 156h5M182 144a1.7 1.7 0 0 0 0 3 1.7 1.7 0 0 0 2-2l2 2v-3M184 153v3M186 149h-5v3M675 157v-2l2 1a1.7 1.7 0 0 1 3-1 1.7 1.7 0 0 1-1 3"/>
<path d="M675 147h5M675 144h5M677 153v-3l-2-1v4h5M677 144v3M680 149l-3 2M684 150h5M684 147l3 3M686 153l1-1h1l1 1v2h-5v-3h2v3M689 147l-3 2M769 143a2.3 2.3 0 0 1 3-1 2.3 2.3 0 0 1 1 3 2.3 2.3 0 0 1-3 1 2.3 2.3 0 0 1-1-3zM769 147a2.3 2.3 0 0 0 2 3 2.3 2.3 0 0 0 2-2 1.4 1.4 0 0 0-1-1 1.4 1.4 0 0 0-2 1 1.4 1.4 0 0 0 2 2M770 151a1.4 1.4 0 0 1 1 2 1.4 1.4 0 0 1-2 1 1.5 1.5 0 0 1 0-3h1a2.2 2.2 0 0 1 3 2v1"/>
<path d="M773 155v3l-3-2-1 1v1h1M87 177h18M94 174h12M94 176v49M755 174h12M756 177h17M767 176v49M90 193a2.3 2.3 0 0 1 2-1 2.3 2.3 0 0 1 2 3h-2a2 2 0 0 1-3-2zM90 197a2.3 2.3 0 0 0 1 3 2.3 2.3 0 0 0 3-2 1.4 1.4 0 0 0-1-2 1.4 1.4 0 0 0-2 2 1.4 1.4 0 0 0 1 1M175 195l1 3 1 1 1-4h-5v4h1l1-1M185 194h1v2l-1 1-4-4v4M186 199h-5v2"/>
<path d="M674 197h5M674 194h5M677 194v3M679 199l-2 1M683 200h5M683 196l3 4M688 196l-3 2M762 193a2.3 2.3 0 0 1 3-1 2.3 2.3 0 0 1 1 3 2.3 2.3 0 0 1-2 0 2.3 2.3 0 0 1-2-2zM763 197h-1a2.3 2.3 0 0 0 2 3 2.3 2.3 0 0 0 3-2 1.4 1.4 0 0 0-2-2 1.4 1.4 0 0 0-1 2 1.4 1.4 0 0 0 1 1M73 216a2.3 2.3 0 0 1 3-1 2.3 2.3 0 0 1 1 3h-2a2 2 0 0 1-2-2zM77 220v3l-2-3h-1l-1 2h1M91 201a1.4 1.4 0 0 1 1 2 1.4 1.4 0 0 1-2 1 1.5 1.5 0 0 1 0-3h1a2.2 2.2 0 0 1 3 2l-1 1"/>
<path d="M94 205v3l-2-2-2-1-1 2 1 1M173 201h5M174 201l4 3M176 202l-3 2M181 203h5M181 206h5M184 203v3M677 202v-3h-2l-1 3h5M679 204v3l-2-2-2-1-1 1v1l2 1M685 203l1-2 2 1v1v2h-5v-3h2v3M764 201a1.4 1.4 0 0 1 1 2 1.6 1.6 0 0 1-3 1 1.6 1.6 0 0 1 1-3h1a2.2 2.2 0 0 1 3 2l-1 1M767 205v3l-4-3-1 1v2h1"/>
<path d="M779 216a2.3 2.3 0 0 1 3-1 2.3 2.3 0 0 1 1 3h-2a2 2 0 0 1-2-2zM783 220v3l-2-3h-2v2h1M76 224v3l-3-2h4M77 234h-4l1 1M77 230h-4l1 1M87 224h21M87 226v48M94 226h12M753 224h20M755 226h12M773 226v48M782 224v3l-3-2h4"/>
<path d="M783 234h-4v1M783 230h-4v1M83 243l2-1a2 2 0 0 1 2 2 2.5 2.5 0 0 1-2 1 2.5 2.5 0 0 1-2-2zM83 247a2.3 2.3 0 0 0 2 2 2.3 2.3 0 0 0 2-1 1.4 1.4 0 0 0-1-2 1.4 1.4 0 0 0-2 2 1.4 1.4 0 0 0 2 1M84 251a1.4 1.4 0 0 1 1 2 1.4 1.4 0 0 1-2 0 1.4 1.4 0 0 1 0-2h1a2.2 2.2 0 0 1 3 2v1M87 255v3l-2-2-1-1-1 2 1 1M173 245h5v3M175 245v2M178 249l-5 1 5 2-5 1 5 1M181 252h5M181 256h5M184 252v4"/>
<path d="M185 244l1 1h-5M186 248h-5v3M674 247h5M674 244h5M677 252v-3h-2l-1 3h5M677 244v3M679 256h-5l1 1M679 249l-2 2M683 252v3h5M683 246l5 1-5 1 5 2-5 1M685 253v2M769 243a2.3 2.3 0 0 1 3-1 2.3 2.3 0 0 1 1 2 2.3 2.3 0 0 1-3 1 2.3 2.3 0 0 1-1-2z"/>
<path d="M769 247a2.3 2.3 0 0 0 2 2 2.3 2.3 0 0 0 2-1 1.4 1.4 0 0 0-1-2 1.4 1.4 0 0 0-2 2 1.4 1.4 0 0 0 2 1M770 251a1.4 1.4 0 0 1 1 2 1.4 1.4 0 0 1-2 0 1.4 1.4 0 0 1 0-2h1a2.2 2.2 0 0 1 3 2v1M773 255v3l-3-3-1 1v1l1 1M87 276h21M94 274h16M94 275v49M185 268h-14v49M677 268h14v49M751 274h16M753 276h20M767 275v49M90 292a2.3 2.3 0 0 1 2 0 2.3 2.3 0 0 1 2 2l-2 1a2 2 0 0 1-3-2z"/>
<path d="M90 296v1a2.3 2.3 0 0 0 1 2 2.3 2.3 0 0 0 3-1 1.4 1.4 0 0 0-1-2 1.4 1.4 0 0 0-2 1 1.4 1.4 0 0 0 1 2M173 295h5v3M175 295v2M178 299l-5 1 5 1-5 2 5 1M185 293l1 1v1l-1 1-4-3v3M186 298h-5v3M674 297h5M674 294h5M677 294v3M679 299l-2 2M683 296l5 1-5 2 5 1-5 1M762 292a2.3 2.3 0 0 1 3 0 2.3 2.3 0 0 1 1 2 2.3 2.3 0 0 1-2 1 2.3 2.3 0 0 1-2-3z"/>
<path d="M763 296l-1 1a2.3 2.3 0 0 0 2 2 2.3 2.3 0 0 0 3-1 1.4 1.4 0 0 0-2-2 1.4 1.4 0 0 0-1 1 1.4 1.4 0 0 0 1 2M91 301a1.4 1.4 0 0 1 1 2 1.4 1.4 0 0 1-2 0 1.4 1.4 0 0 1 0-2h1a2.2 2.2 0 0 1 3 1l-1 1M94 305v3l-2-2-2-1-1 2 1 1M181 302h5M181 306h5M184 302v4M677 302v-3h-2l-1 3h5M679 304v4l-2-3-2-1-1 1v1l2 1M683 302v3h5M685 303v2M764 301a1.4 1.4 0 0 1 1 2 1.5 1.5 0 0 1-3 0 1.4 1.4 0 0 1 1-2h1a2.2 2.2 0 0 1 3 1l-1 1M767 305v3l-4-3-1 1v1l1 1"/>
<path d="M78 326h32M90 338a2.3 2.3 0 0 1 2 0 2.3 2.3 0 0 1 2 2 2.3 2.3 0 0 1-3 1 2.3 2.3 0 0 1-1-3zM90 334a2.3 2.3 0 0 1 2-1 2.3 2.3 0 0 1 2 3 2.3 2.3 0 0 1-3 1 2.3 2.3 0 0 1-1-3zM90 330a2.3 2.3 0 0 1 2-1 2.3 2.3 0 0 1 2 2 2.3 2.3 0 0 1-3 1 2.3 2.3 0 0 1-1-2zM94 328h28M94 330v14M751 326h32M94 343h-5l1 2M94 346h10M107 348v17M421 360h2l-1 2a1.5 1.5 0 0 1 1 2 1.5 1.5 0 0 1-3 0M440 360h-2v2a1.6 1.6 0 0 1 2 0 1.6 1.6 0 0 1 0 2 1.6 1.6 0 0 1-2 0"/>
<path d="M446 343v12M448 355h37M487 343v12h42M489 350h2a2.4 2.4 0 0 1 1 3 2.4 2.4 0 0 1-1 2h-2zM494 351a2.1 2.1 0 0 1 3 2 2.1 2.1 0 0 1-3 2l-1-2zM499 351a2.1 2.1 0 0 1 3 2 2.1 2.1 0 0 1-3 2l-1-2zM503 352h3v-1l-3-1v5M505 352l1 3M513 351l1-1v5M520 353h-3l2-3v5M522 351a2.3 2.3 0 0 1 2 1 2.3 2.3 0 0 1-1 3l-2-1v-2zM526 351a2.3 2.3 0 0 1 3 1 2.3 2.3 0 0 1-2 3l-1-1-1-2z"/>
<path d="M754 348v17M108 365h645M427 360a2.3 2.3 0 0 0-3 2 2.3 2.3 0 0 0 2 2 1.4 1.4 0 0 0 2-1 1.4 1.4 0 0 0-2-1 1.4 1.4 0 0 0-1 1M432 360a2.3 2.3 0 0 0-3 2 2.3 2.3 0 0 0 1 2 1.4 1.4 0 0 0 2-1 1.4 1.4 0 0 0-1-1 1.4 1.4 0 0 0-2 1M436 360a2.3 2.3 0 0 0-3 2 2.3 2.3 0 0 0 2 2 1.4 1.4 0 0 0 1-1 1.4 1.4 0 0 0-1-1 1.4 1.4 0 0 0-1 1"/>
</g>
<!-- layer: LARGE FACE -->
<path d="M124 326h115v2h-115zM124 326h2v2h-2zM622 326h115v2h-115zM735 326h2v2h-2z" fill="none" stroke="#ff003f" stroke-width=".6"/>
<!-- layer: 0 -->
<g fill="#0f0" stroke="#0f0" stroke-width=".6">
<path d="M171 134v4h-1z"/>
<path d="M94 328v2z"/>
<path d="M94 344v2z"/>
<path d="M446 355h2z"/>
<path d="M485 355h2h-2z"/>
<path d="M753 364l1 1h-1z"/>
<path d="M107 365l1-1v1z"/>
<path d="M783 324h1l-1 2z"/>
<path d="M783 124l1 2h-1z"/>
<path d="M767 274v1h-1z"/>
<path d="M766 324h1v2z"/>
<path d="M773 274h1l-1 2z"/>
<path d="M773 224l1 2h-1z"/>
<path d="M766 225h1v1z"/>
<path d="M767 174v2h-1z"/>
<path d="M773 175h1l-1 2z"/>
<path d="M773 124l1 2h-1z"/>
<path d="M77 324h1v2z"/>
<path d="M78 124v2h-1z"/>
<path d="M94 274v1z"/>
<path d="M94 324v2z"/>
<path d="M87 274h1l-1 2z"/>
<path d="M87 224l1 2h-1z"/>
<path d="M94 225v1z"/>
<path d="M94 174v2z"/>
<path d="M87 175h1l-1 2z"/>
<path d="M87 124l1 2h-1z"/>
<path d="M622 114h2v1z"/>
<path d="M753 114h1l-1 1z"/>
<path d="M107 114h1v1z"/>
<path d="M237 114h2l-2 1z"/>
<path d="M170 317h1v4z"/>
<path d="M691 134l1 4h-1z"/>
<path d="M691 317h1l-1 4z"/>
</g>
<path d="M439 146h17M401 393h71" fill="none" stroke="#0ff" stroke-width=".6"/>
<g fill="none" stroke="#f00" stroke-width=".6">
<path d="M126 331l16 9M127 331l17 9M162 331l-17 9M163 331l-15 9M165 331l15 9M166 331l17 9M201 331l-17 9M202 331l-16 9M203 331l16 9M204 331l17 9M239 331l-17 9M240 331l-16 9"/>
<path d="M241 331l16 9M242 331l17 9M277 331l-17 9M278 331l-16 9M278 332l16 9M279 331l17 10M315 332l-15 9M315 331l-18 10M317 332l15 9M317 331l18 10M354 332l-16 9M354 331l-18 10"/>
<path d="M355 332l16 9M355 331l18 10M392 332l-15 9M392 331l-18 10M394 332l15 9M394 331l18 10M430 331l-17 10M431 332l-16 9M488 331l16 9M489 331l17 9M524 331l-17 9M525 331l-16 9"/>
<path d="M526 331l16 9M527 331l17 9M562 331l-17 9M563 331l-15 9M564 332l16 9M564 331l18 10M602 332l-16 9M602 331l-18 10M603 332l16 9M603 331l18 10M639 331l-17 10M640 332l-16 9"/>
<path d="M640 331l16 9M641 331l17 9M676 331l-17 9M677 331l-16 9M678 331l16 9M679 331l17 9M714 331l-17 9M715 331l-16 9M716 331l16 9M718 331l16 9"/>
</g>
<text font-size="9.7" x="480" y="450">SITE DRAWING</text>
<g font-size="9.5">
<text x="717" y="442">NIHVA TECHNOLOGIES</text>
<text x="731" y="452">PVT. LTD. PUNE</text>
</g>
<g font-size="8.5" fill="#0ff">
<text x="439" y="144">LIFT</text>
<text x="401" y="391">ENCLOSED PLAN</text>
</g>
<g font-size="8.5">
<text x="612" y="483">CLIENT - 24K KRAFT BREWZZ</text>
<text x="612" y="495">LOCATION - PUNE_MH_IN</text>
<text x="612" y="507">PRODUCT - RETRACTABLE ENCLOSURE</text>
<text x="612" y="520">NIHVA\22-23\0XX</text>
<text x="779" y="520">REV- A</text>
<text x="611" y="532">SCALE: NTS</text>
<text x="749" y="532">SHEET: 01 OF 01</text>
</g>
<g font-size="7.5" fill="#0f0">
<text x="179" y="339">FIX</text>
<text x="673" y="339">FIX</text>
</g>
<g font-size="7.4">
<text x="366" y="504">26/12/2022</text>
<text x="431" y="504">M.S.</text>
<text x="34" y="504">001</text>
<text x="94" y="505">REVISED DRAWING PER CLIENT MODIFICATIONS</text>
<text x="34" y="517">000</text>
<text x="94" y="518">RELEASED FOR PRIMARY REVIEW</text>
<text x="366" y="517">19/12/2022</text>
<text x="433" y="517">G.J</text>
<text x="25" y="531">REV NO.</text>
<text x="94" y="531">DESCRIPTION</text>
<text x="366" y="530">DATE</text>
<text x="416" y="530">REVISED BY</text>
</g>
<g font-size="7.1">
<text x="733" y="460">Tel : 020 66304033</text>
<text x="729" y="467">Email:- info@nihva.com</text>
<text x="503" y="472">NAME</text>
<text x="544" y="472">SIGN</text>
<text x="578" y="472">DATE</text>
<text x="720" y="473">Website:- www.nihva.com</text>
<text x="509" y="484">M.S.</text>
<text x="575" y="482">19.12.22</text>
<text x="509" y="496">M.S.</text>
<text x="575" y="494">19.12.22</text>
<text x="511" y="507">V.T.</text>
<text x="575" y="506">19.12.22</text>
</g>
<g font-size="6.4">
<text x="467" y="483">DRAWN</text>
<text x="466" y="494">CHECK</text>
<text x="467" y="506">APPRD.</text>
</g>
<text font-size="6.2" x="469" y="440">TITLE</text>
<text font-size="6" x="488" y="531">ALL DIMENSION ARE IN mm</text>
<text font-size="5.6" x="466" y="518">If any queries contact : projectsautomation@nihva.com</text>
<g font-size="5.2">
<text x="473" y="428">This</text>
<text x="488" y="428">drawing</text>
<text x="514" y="428">&amp;</text>
<text x="523" y="428">design</text>
<text x="545" y="428">is</text>
<text x="554" y="428">the</text>
<text x="567" y="428">property</text>
<text x="594" y="428">of</text>
<text x="604" y="428">NIHVA</text>
<text x="624" y="428">TECHNOLOGIES.</text>
<text x="673" y="428">Not</text>
<text x="687" y="428">to</text>
<text x="697" y="428">be</text>
<text x="707" y="428">sold</text>
<text x="723" y="428">or</text>
<text x="733" y="428">copied</text>
<text x="755" y="428">to</text>
<text x="765" y="428">any</text>
<text x="779" y="428">other</text>
<text x="798" y="428">concern.</text>
</g>
<text font-size="5.1" x="478" y="240">GABLE END RAFTERS</text>
</svg>
